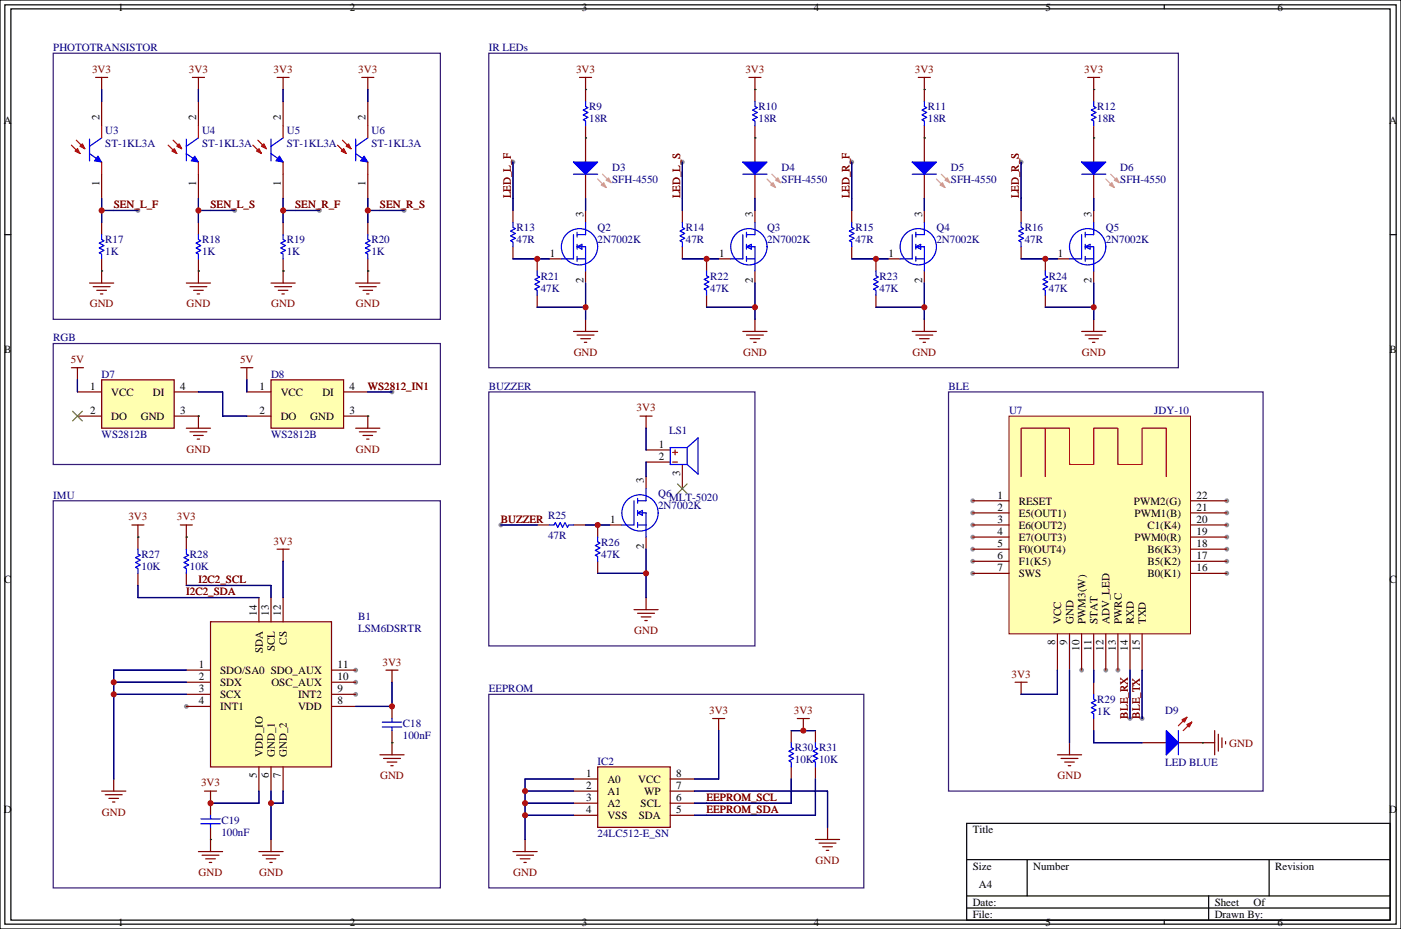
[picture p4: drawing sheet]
<svg xmlns="http://www.w3.org/2000/svg" width="294mm" height="195mm" viewBox="0 0 294 195" stroke-linecap="round" stroke-linejoin="round" font-family="sans-serif">
<path d="M0 0h294.1v195.1h-294.1z" fill="#fff" stroke="#000" stroke-width=".25"/>
<g fill="#999">
<circle cx="39.1" cy="148.3" r=".51"/>
<circle cx="74.7" cy="140.7" r=".51"/>
<circle cx="74.7" cy="143.3" r=".51"/>
<circle cx="74.7" cy="145.8" r=".51"/>
<circle cx="204.2" cy="105.2" r=".51"/>
<circle cx="204.2" cy="107.7" r=".51"/>
<circle cx="204.2" cy="110.2" r=".51"/>
<circle cx="204.2" cy="112.8" r=".51"/>
<circle cx="204.2" cy="115.3" r=".51"/>
<circle cx="204.2" cy="117.9" r=".51"/>
<circle cx="204.2" cy="120.4" r=".51"/>
<circle cx="227.1" cy="140.7" r=".51"/>
<circle cx="232.2" cy="140.7" r=".51"/>
<circle cx="234.7" cy="140.7" r=".51"/>
<circle cx="257.6" cy="120.4" r=".51"/>
<circle cx="257.6" cy="117.9" r=".51"/>
<circle cx="257.6" cy="115.3" r=".51"/>
<circle cx="257.6" cy="112.8" r=".51"/>
<circle cx="257.6" cy="110.2" r=".51"/>
<circle cx="257.6" cy="107.7" r=".51"/>
<circle cx="257.6" cy="105.2" r=".51"/>
<circle cx="237.2" cy="150.9" r=".51"/>
<circle cx="239.8" cy="150.9" r=".51"/>
<circle cx="82.3" cy="82.3" r=".51"/>
<circle cx="29" cy="44.2" r=".51"/>
<circle cx="49.3" cy="44.2" r=".51"/>
<circle cx="67.1" cy="44.2" r=".51"/>
<circle cx="84.8" cy="44.2" r=".51"/>
<circle cx="107.7" cy="34" r=".51"/>
<circle cx="143.3" cy="34" r=".51"/>
<circle cx="178.8" cy="34" r=".51"/>
<circle cx="214.4" cy="34" r=".51"/>
<circle cx="105.2" cy="110.2" r=".51"/>
</g>
<g fill="none" stroke="#800000" stroke-width=".25">
<path d="M15 77.2h2.5M16.3 77.2v2.6M50.5 77.2h2.6M51.8 77.2v2.6M39.1 89.9h5.1M39.9 90.7h3.5M40.6 91.4h2.1M41.4 92.2h.5M41.7 87.4v2.5M74.7 89.9h5.1M75.4 90.7h3.6M76.2 91.4h2"/>
<path d="M77 92.2h.5M77.2 87.4v2.5M27.7 110.2h2.5M29 110.2v2.6M37.8 110.2h2.6M39.1 110.2v2.6M58.2 115.3h2.5M59.4 115.3v2.6M79.8 158.5h5M80.5 159.3h3.6M81 140.7h2.6M82.3 140.7v2.6"/>
<path d="M82.3 156v2.5M149.6 150.9h2.5M150.9 150.9v2.5M167.4 150.9h2.5M168.7 150.9v2.5M213.1 143.3h2.5M214.4 143.3v2.5M222 158.5h5.1M222.8 159.3h3.5M224.5 156v2.5M252.5 156h2.5M255 153.4v5.1"/>
<path d="M255.8 154.2v3.5M256.5 154.9v2.1M257.3 155.7v.5M21.3 166.1h5.1M22.1 166.9h3.6M22.9 167.6h2M23.6 168.4h.5M23.9 163.6v2.5M41.7 178.8h5M42.4 179.6h3.6M42.9 166.1h2.6M44.2 166.1v2.6"/>
<path d="M44.2 176.3v2.5M54.4 178.8h5M55.1 179.6h3.6M56.9 176.3v2.5M81.3 160h2M82 160.8h.5M107.7 178.8h5.1M108.5 179.6h3.5M110.2 176.3v2.5M171.2 176.3h5.1M172 177h3.5M172.7 177.8h2.1"/>
<path d="M173.5 178.6h.5M173.7 173.7v2.6M223.5 160h2.1M224.3 160.8h.5M43.2 180.3h2M43.9 181.1h.5M55.9 180.3h2M56.6 181.1h.5M109.2 180.3h2.1M110 181.1h.5"/>
</g>
<g fill="none" stroke="#870000" stroke-width=".25">
<path d="M16.3 79.8h.1M51.8 79.8h.1M41.7 87.4h.1M77.2 87.4h.1M29 112.8h.1M39.1 112.8h.1M59.4 117.9h.1M82.3 156h.1M82.3 143.3h.1M150.9 153.4h.1M168.7 153.4h.1M214.4 145.8h.1"/>
<path d="M224.5 156h.1M252.5 156h.1M23.9 163.6h.1M44.2 176.3h.1M44.2 168.7h.1M56.9 176.3h.1M110.2 176.3h.1M173.7 173.7h.1"/>
</g>
<path d="M56.9 79.8h15.2v10.1h-15.2z" fill="#ffffb0" stroke="#800000" stroke-width=".25"/>
<path d="M51.8 82.3h5.1M51.8 87.4h5.1M72.1 82.3h5.1M72.1 87.4h5.1" fill="none" stroke="#870000" stroke-width=".25"/>
<path d="M21.3 79.8h15.3v10.1h-15.3z" fill="#ffffb0" stroke="#800000" stroke-width=".25"/>
<path d="M16.3 82.3h5M16.3 87.4h5M36.6 82.3h5.1M36.6 87.4h5.1" fill="none" stroke="#870000" stroke-width=".25"/>
<path d="M15.2 86.4l2.1 2M17.3 86.4l-2.1 2" fill="none" stroke="#3c3" stroke-width=".25"/>
<path d="M125.5 161h15.2v12.7h-15.2z" fill="#ffffb0" stroke="#800000" stroke-width=".25"/>
<path d="M120.4 163.6h5.1M120.4 166.1h5.1M120.4 168.7h5.1M120.4 171.2h5.1M140.7 163.6h5.1M140.7 166.1h5.1M140.7 168.7h5.1M140.7 171.2h5.1" fill="none" stroke="#870000" stroke-width=".25"/>
<path d="M44.2 130.6h25.4v30.4h-25.4z" fill="#ffffb0" stroke="#800000" stroke-width=".25"/>
<g fill="none" stroke="#870000" stroke-width=".25">
<path d="M21.3 18.8h.1M41.7 18.8h.1M59.4 18.8h.1M77.2 18.8h.1M122.9 18.8h.1M122.9 18.8v2.5M158.5 18.8h.1M158.5 18.8v2.5M194.1 18.8h.1M194.1 18.8v2.5M229.6 18.8v2.5M229.6 18.8h.1"/>
<path d="M21.3 21.3v5.1M21.3 36.6v5.1M41.7 21.3v5.1M41.7 36.6v5.1M59.4 21.3v5.1M59.4 36.6v5.1M77.2 21.3v5.1M77.2 36.6v5.1M122.9 26.4v7.6M122.9 36.6v5.1M158.5 26.4v7.6M158.5 36.6v5.1"/>
<path d="M194.1 26.4v7.6M194.1 36.6v5.1M229.6 26.4v7.6M229.6 36.6v5.1M21.3 46.7v2.6M21.3 54.4v2.5M41.7 56.9h.1M41.7 46.7v2.6M41.7 54.4v2.5M59.4 56.9h.1M59.4 46.7v2.6M59.4 54.4v2.5"/>
<path d="M77.2 56.9h.1M77.2 46.7v2.6M77.2 54.4v2.5M107.7 44.2v2.5M107.7 51.8v2.6M112.8 54.4v2.5M115.3 54.4h2.6M122.9 44.2v2.5M122.9 56.9v2.5M143.3 44.2v2.5M143.3 51.8v2.6M148.3 54.4v2.5"/>
<path d="M150.9 54.4h2.5M158.5 44.2v2.5M158.5 56.9v2.5M178.8 44.2v2.5M178.8 51.8v2.6M183.9 54.4v2.5M186.4 54.4h2.6M194.1 44.2v2.5M194.1 56.9v2.5M214.4 44.2v2.5M214.4 51.8v2.6M219.5 54.4v2.5"/>
<path d="M222 54.4h2.5M229.6 44.2v2.5M229.6 56.9v2.5M112.8 62v2.5M122.9 67.1h.1M148.3 62v2.5M158.5 67.1h.1M183.9 62v2.5M194.1 67.1h.1M219.5 62v2.5M229.6 67.1h.1M135.6 89.9h.1"/>
<path d="M29 112.8v2.5M39.1 112.8v2.5M112.8 110.2h2.5M120.4 110.2h2.5M125.5 110.2v2.6M125.5 117.9v2.5M128 110.2h2.6M135.6 100.1v2.5M135.6 112.8v2.5M29 120.4v2.5M39.1 120.4v2.5M54.4 125.5v5.1"/>
<path d="M56.9 125.5v5.1M59.4 125.5v5.1M135.6 125.5h.1M39.1 140.7h5.1M39.1 143.3h5.1M39.1 145.8h5.1M39.1 148.3h5.1M69.6 140.7h5.1M69.6 143.3h5.1M69.6 145.8h5.1M69.6 148.3h5.1M82.3 148.3v2.6"/>
<path d="M82.3 153.4v2.6M166.1 153.4v2.6M171.2 153.4v2.6M229.6 143.3v2.5M229.6 150.9v2.5M239.8 156h5.1M247.4 156h5.1M44.2 168.7v2.5M44.2 173.7v2.6M54.4 161v5.1M56.9 161v5.1M59.4 161v5.1"/>
<path d="M166.1 161v2.6M171.2 161v2.6"/>
</g>
<g fill="none" stroke="#00f" stroke-width=".25">
<path d="M18.8 32.3l2.5 1.7M18.8 29.2v4.6M21.3 29l-2.5 1.7M39.1 32.3l2.6 1.7M39.1 29.2v4.6M41.7 29l-2.6 1.7M56.9 32.3l2.5 1.7M56.9 29.2v4.6M59.4 29l-2.5 1.7M74.7 32.3l2.5 1.7M74.7 29.2v4.6M77.2 29l-2.5 1.7"/>
<path d="M120.4 36.6h5.1M122.9 21.3v1.1l.5 .2-1 .5 1 .5-1 .5 1 .5-1 .5 .5 .3v1M156 36.6h5M158.5 21.3v1.1l.5 .2-1 .5 1 .5-1 .5 1 .5-1 .5 .5 .3v1M191.5 36.6h5.1M194.1 21.3v1.1l.5 .2-1.1 .5 1.1 .5-1.1 .5 1.1 .5-1.1 .5 .6 .3v1M227.1 36.6h5.1M229.6 21.3v1.1l.5 .2-1 .5 1 .5-1 .5 1 .5-1 .5 .5 .3v1M21.3 49.3v1l.5 .2-1 .6 1 .5-1 .5 1 .5-1 .5 .5 .2v1.1M41.7 49.3v1l.5 .2-1.1 .6 1.1 .5-1.1 .5 1.1 .5-1.1 .5 .6 .2v1.1M59.4 49.3v1l.5 .2-1 .6 1 .5-1 .5 1 .5-1 .5 .5 .2v1.1M77.2 49.3v1l.5 .2-1 .6 1 .5-1 .5 1 .5-1 .5 .5 .2v1.1"/>
<path d="M107.7 46.7v1.1l.5 .2-1 .5 1 .5-1 .5 1 .5-1 .5 .5 .3v1M112.8 56.9v1l.5 .3-1 .5 1 .5-1 .5 1 .5-1 .5 .5 .3v1M120.4 49.3v5.1h-2.5M121.2 51.8h1.7v5.1M121.2 54.4h1.7M121.2 48.8v1M121.2 51.3v1M121.2 53.8v1.1M121.2 51.8l1-.5v1zM122.9 46.7v2.6h-1.7M143.3 46.7v1.1l.5 .2-1.1 .5 1.1 .5-1.1 .5 1.1 .5-1.1 .5 .6 .3v1M148.3 56.9v1l.5 .3-1 .5 1 .5-1 .5 1 .5-1 .5 .5 .3v1"/>
<path d="M156 49.3v5.1h-2.6M156.7 54.4h1.8M156.7 51.8h1.8v5.1M156.7 48.8v1M156.7 51.3v1M156.7 53.8v1.1M156.7 51.8l1-.5v1zM158.5 46.7v2.6h-1.8M178.8 46.7v1.1l.5 .2-1 .5 1 .5-1 .5 1 .5-1 .5 .5 .3v1M183.9 56.9v1l.5 .3-1 .5 1 .5-1 .5 1 .5-1 .5 .5 .3v1M191.5 49.3v5.1h-2.5M192.3 54.4h1.8"/>
<path d="M192.3 51.8h1.8v5.1M192.3 48.8v1M192.3 51.3v1M192.3 53.8v1.1M192.3 51.8l1-.5v1zM194.1 46.7v2.6h-1.8M214.4 46.7v1.1l.5 .2-1 .5 1 .5-1 .5 1 .5-1 .5 .5 .3v1M219.5 56.9v1l.5 .3-1.1 .5 1.1 .5-1.1 .5 1.1 .5-1.1 .5 .6 .3v1M227.1 49.3v5.1h-2.6M227.8 54.4h1.8M227.8 51.8h1.8v5.1M227.8 48.8v1"/>
<path d="M227.8 51.3v1M227.8 53.8v1.1M227.8 51.8l1.1-.5v1zM229.6 46.7v2.6h-1.8M29 115.3v1l.5 .3-1.1 .5 1.1 .5-1.1 .5 1.1 .5-1.1 .5 .6 .3v1M39.1 115.3v1l.5 .3-1 .5 1 .5-1 .5 1 .5-1 .5 .5 .3v1M115.3 110.2h1l.3-.5 .5 1 .5-1 .5 1 .5-1 .5 1 .3-.5h1M125.5 112.8v1l.5 .2-1 .6 1 .5-1 .5 1 .5-1 .5 .5 .2v1.1M133.1 105.2v5h-2.5M133.9 107.7h1.7v5.1M133.9 110.2h1.7M133.9 104.6v1.1"/>
<path d="M133.9 107.2v1M133.9 109.7v1M133.9 107.7l1-.5v1zM135.6 102.6v2.6h-1.7M80.3 151.6h4M80.3 152.7h4M82.3 150.9v.7M82.3 152.7v.7M166.1 156v1l.5 .2-1 .5 1 .5-1 .6 1 .5-1 .5 .5 .2v1M171.2 156v1l.5 .2-1 .5 1 .5-1 .6 1 .5-1 .5 .5 .2v1M229.6 145.8v1l.5 .3-1 .5 1 .5-1 .5 1 .5-1 .5 .5 .3v1M247.4 153.4v5.1"/>
<path d="M42.2 172h4M42.2 173h4M44.2 171.2v.8M44.2 173v.7"/>
<circle cx="121.7" cy="51.8" r="3.8"/>
<circle cx="157.2" cy="51.8" r="3.8"/>
<circle cx="192.8" cy="51.8" r="3.8"/>
<circle cx="228.3" cy="51.8" r="3.8"/>
<circle cx="134.4" cy="107.7" r="3.8"/>
</g>
<g fill="#00f" stroke="#00f" stroke-width=".21">
<path d="M20.6 32.8l.7 1.2-1.5-.2z"/>
<path d="M40.9 32.8l.8 1.2-1.6-.2z"/>
<path d="M58.7 32.8l.7 1.2-1.5-.2z"/>
<path d="M76.5 32.8l.7 1.2-1.5-.2z"/>
</g>
<path d="M21.3 26.4v2.6M21.3 34v2.6M41.7 26.4v2.6M41.7 34v2.6M59.4 26.4v2.6M59.4 34v2.6M77.2 26.4v2.6M77.2 34v2.6" fill="none" stroke="#a10000" stroke-width=".25"/>
<path d="M15 30.5l1.8 1.7M16 29.4l1.8 1.8M35.3 30.5l1.8 1.7M36.3 29.4l1.8 1.8M53.1 30.5l1.8 1.7M54.1 29.4l1.8 1.8M70.9 30.5l1.8 1.7M71.9 29.4l1.8 1.8M249.2 150.6l-1.8 1.8M250.2 151.6l-1.8 1.8" fill="none" stroke="#f00" stroke-width=".25"/>
<g fill="#f00" stroke="#f00" stroke-width=".25">
<path d="M15.8 31.7l.5-.5 .5 1z"/>
<path d="M17.3 30.2l.5 1-1-.5z"/>
<path d="M36.1 31.7l.5-.5 .5 1z"/>
<path d="M37.6 30.2l.5 1-1-.5z"/>
<path d="M53.9 31.7l.5-.5 .5 1z"/>
<path d="M54.9 30.7l.5-.5 .5 1z"/>
<path d="M71.7 31.7l.5-.5 .5 1z"/>
<path d="M73.2 30.2l.5 1-1-.5z"/>
<path d="M249.2 152.1l1-.5-.5 1.1z"/>
<path d="M248.2 151.1l1-.5-.5 1z"/>
</g>
<g fill="none" stroke="#800000" stroke-width=".25">
<path d="M20.1 16.3h2.5M21.3 16.3v2.5M40.4 16.3h2.5M41.7 16.3v2.5M58.2 16.3h2.5M59.4 16.3v2.5M75.9 16.3h2.6M77.2 16.3v2.5M121.7 16.3h2.5M122.9 16.3v2.5M157.2 16.3h2.6M158.5 16.3v2.5"/>
<path d="M192.8 16.3h2.5M194.1 16.3v2.5M228.3 16.3h2.6M229.6 16.3v2.5M18.8 59.4h5.1M21.3 56.9v2.5M39.1 59.4h5.1M41.7 56.9v2.5M56.9 59.4h5.1M59.4 56.9v2.5M74.7 59.4h5.1M77.2 56.9v2.5"/>
<path d="M19.6 60.2h3.5M20.3 61h2.1M21.1 61.7h.5M39.9 60.2h3.5M40.6 61h2.1M41.4 61.7h.5M57.7 60.2h3.5M58.4 61h2.1M59.2 61.7h.5M75.4 60.2h3.6M76.2 61h2M77 61.7h.5"/>
<path d="M120.4 69.6h5.1M121.2 70.4h3.5M121.9 71.1h2.1M122.7 71.9h.5M122.9 67.1v2.5M156 69.6h5M156.7 70.4h3.6M157.5 71.1h2M158.2 71.9h.5M158.5 67.1v2.5M191.5 69.6h5.1M192.3 70.4h3.5"/>
<path d="M193 71.1h2.1M193.8 71.9h.5M194.1 67.1v2.5M227.1 69.6h5.1M227.8 70.4h3.6M228.6 71.1h2M229.4 71.9h.5M229.6 67.1v2.5M134.4 87.4h2.5M135.6 87.4v2.5M133.1 128h5.1M133.9 128.8h3.5"/>
<path d="M134.6 129.5h2.1M135.4 130.3h.5M135.6 125.5v2.5"/>
</g>
<g fill="#00f" stroke="#00f" stroke-width=".25">
<path d="M120.4 34h5.1l-2.6 2.6z"/>
<path d="M156 34h5l-2.5 2.6z"/>
<path d="M191.5 34h5.1l-2.5 2.6z"/>
<path d="M227.1 34h5.1l-2.6 2.6z"/>
<path d="M244.9 153.4l2.5 2.6-2.5 2.5z"/>
</g>
<path d="M125.5 37.6l1.8 1.8M126.5 36.6l1.8 1.8M161 37.6l1.8 1.8M162.1 36.6l1.7 1.8M196.6 37.6l1.8 1.8M197.6 36.6l1.8 1.8M232.2 37.6l1.7 1.8M233.2 36.6l1.7 1.8" fill="none" stroke="#eb9999" stroke-width=".25"/>
<g fill="#eb9999" stroke="#eb9999" stroke-width=".25">
<path d="M126.2 38.9l.5-.5 .6 1z"/>
<path d="M127.3 37.8l.5-.5 .5 1.1z"/>
<path d="M162.3 38.4l.5 1-1-.5z"/>
<path d="M162.8 37.8l.5-.5 .5 1.1z"/>
<path d="M197.4 38.9l.5-.5 .5 1z"/>
<path d="M198.4 37.8l.5-.5 .5 1.1z"/>
<path d="M232.9 38.9l.5-.5 .5 1z"/>
<path d="M233.9 37.8l.5-.5 .5 1.1z"/>
</g>
<path d="M11.2 11.2h81.3v55.9h-81.3zM102.6 11.2h144.8v66h-144.8zM11.2 72.1h81.3v25.4h-81.3zM102.6 82.3h55.9v53.3h-55.9zM199.1 82.3h66.1v83.8h-66.1zM11.2 105.2h81.3v81.2h-81.3zM102.6 145.8h78.8v40.6h-78.8z" fill="none" stroke="#361c75" stroke-width=".25"/>
<path d="M211.8 87.4h38.1v45.7h-38.1z" fill="#ffffb0" stroke="#800000" stroke-width=".21"/>
<g fill="none" stroke="#870000" stroke-width=".25">
<path d="M135.6 94.5h5.1M135.6 97h5.1M143.3 97.5v5.1M204.2 105.2h7.6M204.2 107.7h7.6M204.2 110.2h7.6M204.2 112.8h7.6M204.2 115.3h7.6M204.2 117.9h7.6M249.9 105.2h7.7M249.9 107.7h7.7M249.9 110.2h7.7"/>
<path d="M249.9 112.8h7.7M249.9 115.3h7.7M249.9 117.9h7.7M204.2 120.4h7.6M222 133.1v7.6M224.5 133.1v7.6M227.1 133.1v7.6M229.6 133.1v7.6M232.2 133.1v7.6M234.7 133.1v7.6M237.2 133.1v7.6M239.8 133.1v7.6"/>
<path d="M249.9 120.4h7.7"/>
</g>
<path d="M141.2 95h1M141.2 97h1M141.7 94.5v1M219.5 89.9v10.2M214.4 100.1v-10.2h10.1v7.6h5.1v-7.6h5.1v7.6h5.1v-7.6h5.1v10.2" fill="none" stroke="#a10000" stroke-width=".25"/>
<path d="M142.2 101.6l2.1 2M144.3 101.6l-2.1 2" fill="none" stroke="#3c3" stroke-width=".25"/>
<path d="M144.3 94l2.3-2.1v7.7l-2.3-2.1M144.3 94v3.5M144.3 94h-3.6v3.5h3.6" fill="none" stroke="#00f" stroke-width=".25"/>
<g fill="none" stroke="#000" stroke-width=".25">
<path d="M1 1h292.1v193.1h-292.1zM2.3 1.9h289.5v191.3h-289.5zM244.4 1v.9M1 49.3h1.3M291.8 49.3h1.3M202.9 172.9h88.9v20.3h-88.9zM202.9 190.7h88.9M202.9 188.1h88.9M202.9 180.5h88.9M215.6 180.5v7.6M244.4 193.2v.9M253.7 188.1v5.1"/>
<path d="M266.4 180.5v7.6"/>
</g>
<g fill="none" stroke="#000080" stroke-width=".25">
<path d="M21.3 18.8v2.5M41.7 18.8v2.5M59.4 18.8v2.5M77.2 18.8v2.5M107.7 34v10.2M143.3 34v10.2M178.8 34v10.2M214.4 34v10.2M21.3 41.7v5M21.3 44.2h7.7M41.7 41.7v5M41.7 44.2h7.6"/>
<path d="M59.4 41.7v5M59.4 44.2h7.7M77.2 41.7v5M77.2 44.2h7.6M107.7 54.4h7.6M122.9 41.7v2.5M122.9 59.4v7.7M143.3 54.4h7.6M158.5 41.7v2.5M158.5 59.4v7.7M178.8 54.4h7.6M194.1 41.7v2.5"/>
<path d="M194.1 59.4v7.7M214.4 54.4h7.6M229.6 41.7v2.5M229.6 59.4v7.7M16.3 79.8v2.5M51.8 79.8v2.5M112.8 64.5h10.1M148.3 64.5h10.2M183.9 64.5h10.2M219.5 64.5h10.1M41.7 82.3h5v5.1h5.1M77.2 82.3h5.1"/>
<path d="M135.6 89.9v4.6M135.6 97v3.1M59.4 117.9v7.6M105.2 110.2h7.6M122.9 110.2h5.1M135.6 115.3v10.2M29 122.9v2.6h25.4M39.1 122.9h17.8v2.6M125.5 120.4h10.1M23.9 145.8h15.2M23.9 143.3h15.2M39.1 140.7h-15.2v22.9"/>
<path d="M82.3 143.3v5h-7.6M150.9 153.4v10.2h-5.1M166.1 153.4h5.1M222 140.7v5.1h-7.6M224.5 140.7v15.3M229.6 140.7v2.6M229.6 153.4v2.6h10.2M237.2 140.7v10.2M239.8 140.7v10.2M54.4 166.1v2.6h-10.2M56.9 166.1v10.2M59.4 166.1v2.6h-2.5"/>
<path d="M110.2 168.7h10.2M110.2 166.1h10.2M110.2 171.2h10.2M120.4 163.6h-10.2v12.7M145.8 166.1h27.9v7.6M166.1 163.6v5.1h-20.3M171.2 163.6v7.6h-25.4"/>
</g>
<g fill="none" stroke="#008700" stroke-width=".25">
<path d="M122.9 18.8h.1M158.5 18.8h.1M194.1 18.8h.1M229.6 18.8h.1M122.9 29h.1M158.5 29h.1M194.1 29h.1M229.6 29h.1M21.3 56.9h.1M41.7 56.9h.1M59.4 56.9h.1M77.2 56.9h.1"/>
<path d="M41.7 87.4h.1M77.2 87.4h.1M29 112.8h.1M39.1 112.8h.1M82.3 156h.1M252.5 156h.1M44.2 176.3h.1"/>
</g>
<g fill="#c00">
<circle cx="23.9" cy="143.3" r=".63"/>
<circle cx="23.9" cy="145.8" r=".63"/>
<circle cx="44.2" cy="168.7" r=".63"/>
<circle cx="82.3" cy="148.3" r=".63"/>
<circle cx="56.9" cy="168.7" r=".63"/>
<circle cx="168.7" cy="153.4" r=".63"/>
<circle cx="110.2" cy="171.2" r=".63"/>
<circle cx="110.2" cy="168.7" r=".63"/>
<circle cx="110.2" cy="166.1" r=".63"/>
<circle cx="21.3" cy="44.2" r=".63"/>
<circle cx="41.7" cy="44.2" r=".63"/>
<circle cx="59.4" cy="44.2" r=".63"/>
<circle cx="77.2" cy="44.2" r=".63"/>
<circle cx="122.9" cy="64.5" r=".63"/>
<circle cx="112.8" cy="54.4" r=".63"/>
<circle cx="158.5" cy="64.5" r=".63"/>
<circle cx="148.3" cy="54.4" r=".63"/>
<circle cx="194.1" cy="64.5" r=".63"/>
<circle cx="183.9" cy="54.4" r=".63"/>
<circle cx="229.6" cy="64.5" r=".63"/>
<circle cx="219.5" cy="54.4" r=".63"/>
<circle cx="135.6" cy="120.4" r=".63"/>
<circle cx="125.5" cy="110.2" r=".63"/>
</g>
<g font-size="2.3">
<text x="24.8" y="2.2">1</text>
<text x="73.5" y="2.2">2</text>
<text x="122.1" y="2.2">3</text>
<text x="170.8" y="2.2">4</text>
<text x="219.5" y="2.2">5</text>
<text x="268.2" y="2.2">6</text>
<text x=".8" y="26">A</text>
<text x="20.9" y="25.1" transform="rotate(-90 20.9 25.1)">2</text>
<text x="41.2" y="25.1" transform="rotate(-90 41.2 25.1)">2</text>
<text x="59" y="25.1" transform="rotate(-90 59 25.1)">2</text>
<text x="76.8" y="25.1" transform="rotate(-90 76.8 25.1)">2</text>
<text x="291.6" y="26">A</text>
<text x="20.9" y="39" transform="rotate(-90 20.9 39)">1</text>
<text x="41.2" y="39" transform="rotate(-90 41.2 39)">1</text>
<text x="59" y="39" transform="rotate(-90 59 39)">1</text>
<text x="76.8" y="39" transform="rotate(-90 76.8 39)">1</text>
<text x="122.5" y="45.5" transform="rotate(-90 122.5 45.5)">3</text>
<text x="158" y="45.5" transform="rotate(-90 158 45.5)">3</text>
<text x="193.6" y="45.5" transform="rotate(-90 193.6 45.5)">3</text>
<text x="229.2" y="45.5" transform="rotate(-90 229.2 45.5)">3</text>
<text x="115.4" y="53.9">1</text>
<text x="151" y="53.9">1</text>
<text x="186.6" y="53.9">1</text>
<text x="222.1" y="53.9">1</text>
<text x="122.5" y="59.3" transform="rotate(-90 122.5 59.3)">2</text>
<text x="158" y="59.3" transform="rotate(-90 158 59.3)">2</text>
<text x="193.6" y="59.3" transform="rotate(-90 193.6 59.3)">2</text>
<text x="229.2" y="59.3" transform="rotate(-90 229.2 59.3)">2</text>
<text x=".9" y="74.2">B</text>
<text x="291.7" y="74.2">B</text>
<text x="18.9" y="81.8">1</text>
<text x="23.4" y="83.1">VCC</text>
<text x="32.1" y="83.1">DI</text>
<text x="37.8" y="81.8">4</text>
<text x="54.5" y="81.8">1</text>
<text x="58.9" y="83.1">VCC</text>
<text x="67.7" y="83.1">DI</text>
<text x="73.4" y="81.8">4</text>
<text x="18.9" y="86.9">2</text>
<text x="23.4" y="88.2">DO</text>
<text x="29.6" y="88.2">GND</text>
<text x="37.8" y="86.9">3</text>
<text x="54.5" y="86.9">2</text>
<text x="58.9" y="88.2">DO</text>
<text x="65.1" y="88.2">GND</text>
<text x="73.4" y="86.9">3</text>
<text x="138.3" y="94">1</text>
<text x="135.2" y="101.3" transform="rotate(-90 135.2 101.3)">3</text>
<text x="138.3" y="96.6">2</text>
<text x="142.8" y="100" transform="rotate(-90 142.8 100)">3</text>
<text x="209.4" y="104.7">1</text>
<text x="209.4" y="107.2">2</text>
<text x="213.9" y="106">RESET</text>
<text x="238.1" y="106">PWM2(G)</text>
<text x="251.2" y="107.2">21</text>
<text x="251.2" y="104.7">22</text>
<text x="128.1" y="109.8">1</text>
<text x="209.4" y="109.8">3</text>
<text x="209.4" y="112.3">4</text>
<text x="213.9" y="108.5">E5(OUT1)</text>
<text x="213.9" y="111">E6(OUT2)</text>
<text x="213.9" y="113.6">E7(OUT3)</text>
<text x="238.2" y="113.6">PWM0(R)</text>
<text x="238.2" y="108.5">PWM1(B)</text>
<text x="240.9" y="111">C1(K4)</text>
<text x="251.2" y="112.3">19</text>
<text x="251.2" y="109.8">20</text>
<text x="135.2" y="115.2" transform="rotate(-90 135.2 115.2)">2</text>
<text x="209.4" y="114.9">5</text>
<text x="209.4" y="117.4">6</text>
<text x="209.4" y="119.9">7</text>
<text x="213.9" y="116.1">F0(OUT4)</text>
<text x="213.9" y="118.7">F1(K5)</text>
<text x="240.9" y="118.7">B5(K2)</text>
<text x="240.9" y="116.1">B6(K3)</text>
<text x="251.2" y="119.9">16</text>
<text x="251.2" y="117.4">17</text>
<text x="251.2" y="114.9">18</text>
<text x=".9" y="122.5">C</text>
<text x="213.9" y="121.2">SWS</text>
<text x="240.9" y="121.2">B0(K1)</text>
<text x="291.7" y="122.5">C</text>
<text x="53.9" y="129.3" transform="rotate(-90 53.9 129.3)">14</text>
<text x="56.4" y="129.3" transform="rotate(-90 56.4 129.3)">13</text>
<text x="59" y="129.3" transform="rotate(-90 59 129.3)">12</text>
<text x="222.8" y="131.1" transform="rotate(-90 222.8 131.1)">VCC</text>
<text x="225.3" y="131.1" transform="rotate(-90 225.3 131.1)">GND</text>
<text x="227.9" y="131.1" transform="rotate(-90 227.9 131.1)">PWM3(W)</text>
<text x="230.4" y="131.1" transform="rotate(-90 230.4 131.1)">STAT</text>
<text x="233" y="131.1" transform="rotate(-90 233 131.1)">ADV_LED</text>
<text x="235.5" y="131.1" transform="rotate(-90 235.5 131.1)">PWRC</text>
<text x="238" y="131.1" transform="rotate(-90 238 131.1)">RXD</text>
<text x="240.6" y="131.1" transform="rotate(-90 240.6 131.1)">TXD</text>
<text x="55.2" y="137.2" transform="rotate(-90 55.2 137.2)">SDA</text>
<text x="57.7" y="136.8" transform="rotate(-90 57.7 136.8)">SCL</text>
<text x="60.2" y="135.4" transform="rotate(-90 60.2 135.4)">CS</text>
<text x="221.5" y="135.5" transform="rotate(-90 221.5 135.5)">8</text>
<text x="224.1" y="135.5" transform="rotate(-90 224.1 135.5)">9</text>
<text x="226.6" y="136.7" transform="rotate(-90 226.6 136.7)">10</text>
<text x="229.2" y="136.7" transform="rotate(-90 229.2 136.7)">11</text>
<text x="231.7" y="136.7" transform="rotate(-90 231.7 136.7)">12</text>
<text x="234.2" y="136.7" transform="rotate(-90 234.2 136.7)">13</text>
<text x="236.8" y="136.7" transform="rotate(-90 236.8 136.7)">14</text>
<text x="239.3" y="136.7" transform="rotate(-90 239.3 136.7)">15</text>
<text x="41.8" y="140.3">1</text>
<text x="41.8" y="142.8">2</text>
<text x="46.2" y="141.5">SDO/SA0 SDO_AUX</text>
<text x="70.9" y="140.3">11</text>
<text x="70.9" y="142.8">10</text>
<text x="41.8" y="145.3">3</text>
<text x="41.8" y="147.9">4</text>
<text x="46.2" y="144.1">SDX</text>
<text x="46.2" y="146.6">SCX</text>
<text x="46.2" y="149.1">INT1</text>
<text x="57" y="144.1">OSC_AUX</text>
<text x="62.6" y="146.6">INT2</text>
<text x="62.6" y="149.1">VDD</text>
<text x="70.9" y="145.3">9</text>
<text x="70.9" y="147.9">8</text>
<text x="55.2" y="159" transform="rotate(-90 55.2 159)">VDD_IO</text>
<text x="57.7" y="159" transform="rotate(-90 57.7 159)">GND_1</text>
<text x="60.2" y="159" transform="rotate(-90 60.2 159)">GND_2</text>
<text x="53.9" y="163.5" transform="rotate(-90 53.9 163.5)">5</text>
<text x="56.4" y="163.5" transform="rotate(-90 56.4 163.5)">6</text>
<text x="59" y="163.5" transform="rotate(-90 59 163.5)">7</text>
<text x="123.1" y="163.1">1</text>
<text x="123.1" y="165.7">2</text>
<text x="127.5" y="164.4">A0</text>
<text x="127.5" y="166.9">A1</text>
<text x="134" y="164.4">VCC</text>
<text x="135.2" y="166.9">WP</text>
<text x="142" y="163.1">8</text>
<text x="142" y="165.7">7</text>
<text x=".8" y="170.7">D</text>
<text x="123.1" y="168.2">3</text>
<text x="123.1" y="170.7">4</text>
<text x="127.5" y="169.5">A2</text>
<text x="127.5" y="172">VSS</text>
<text x="134.1" y="172">SDA</text>
<text x="134.5" y="169.5">SCL</text>
<text x="142" y="168.2">6</text>
<text x="142" y="170.7">5</text>
<text x="291.6" y="170.7">D</text>
<text x="204.2" y="175">Title</text>
<text x="204.2" y="182.6">Size</text>
<text x="216.9" y="182.6">Number</text>
<text x="267.7" y="182.6">Revision</text>
<text x="204.2" y="190.2">Date:</text>
<text x="205.5" y="186.4">A4</text>
<text x="255" y="190.2">Sheet</text>
<text x="263.1" y="190.2">Of</text>
<text x="24.8" y="194.4">1</text>
<text x="73.5" y="194.4">2</text>
<text x="122.1" y="194.4">3</text>
<text x="170.8" y="194.4">4</text>
<text x="204.2" y="192.7">File:</text>
<text x="219.5" y="194.4">5</text>
<text x="255" y="192.7">Drawn By:</text>
<text x="268.2" y="194.4">6</text>
</g>
<g font-size="2.3" fill="#000080">
<text x="11.2" y="10.7">PHOTOTRANSISTOR</text>
<text x="102.6" y="10.7">IR LEDs</text>
<text x="123.7" y="23.2">R9</text>
<text x="159.3" y="23.2">R10</text>
<text x="194.8" y="23.2">R11</text>
<text x="230.4" y="23.2">R12</text>
<text x="22.1" y="28.2">U3</text>
<text x="42.4" y="28.2">U4</text>
<text x="60.2" y="28.2">U5</text>
<text x="78" y="28.2">U6</text>
<text x="123.7" y="25.7">18R</text>
<text x="159.3" y="25.7">18R</text>
<text x="194.8" y="25.7">18R</text>
<text x="230.4" y="25.7">18R</text>
<text x="22.1" y="30.8">ST-1KL3A</text>
<text x="42.4" y="30.8">ST-1KL3A</text>
<text x="60.2" y="30.8">ST-1KL3A</text>
<text x="78" y="30.8">ST-1KL3A</text>
<text x="128.5" y="35.9">D3</text>
<text x="164.1" y="35.9">D4</text>
<text x="199.6" y="35.9">D5</text>
<text x="235.2" y="35.9">D6</text>
<text x="128.5" y="38.4">SFH-4550</text>
<text x="164.1" y="38.4">SFH-4550</text>
<text x="199.6" y="38.4">SFH-4550</text>
<text x="235.2" y="38.4">SFH-4550</text>
<text x="22.1" y="51.1">R17</text>
<text x="22.1" y="53.6">1K</text>
<text x="42.4" y="51.1">R18</text>
<text x="42.4" y="53.6">1K</text>
<text x="60.2" y="51.1">R19</text>
<text x="60.2" y="53.6">1K</text>
<text x="78" y="51.1">R20</text>
<text x="78" y="53.6">1K</text>
<text x="108.5" y="48.6">R13</text>
<text x="108.5" y="51.1">47R</text>
<text x="125.5" y="48.6">Q2</text>
<text x="125.5" y="51.1">2N7002K</text>
<text x="144" y="48.6">R14</text>
<text x="144" y="51.1">47R</text>
<text x="161" y="48.6">Q3</text>
<text x="161" y="51.1">2N7002K</text>
<text x="179.6" y="48.6">R15</text>
<text x="179.6" y="51.1">47R</text>
<text x="196.6" y="48.6">Q4</text>
<text x="196.6" y="51.1">2N7002K</text>
<text x="215.1" y="48.6">R16</text>
<text x="215.1" y="51.1">47R</text>
<text x="232.2" y="48.6">Q5</text>
<text x="232.2" y="51.1">2N7002K</text>
<text x="113.5" y="58.7">R21</text>
<text x="149.1" y="58.7">R22</text>
<text x="184.7" y="58.7">R23</text>
<text x="220.2" y="58.7">R24</text>
<text x="113.5" y="61.3">47K</text>
<text x="149.1" y="61.3">47K</text>
<text x="184.7" y="61.3">47K</text>
<text x="220.2" y="61.3">47K</text>
<text x="11.2" y="71.7">RGB</text>
<text x="21.3" y="79.3">D7</text>
<text x="56.9" y="79.3">D8</text>
<text x="102.6" y="81.8">BUZZER</text>
<text x="199.1" y="81.8">BLE</text>
<text x="211.8" y="86.9">U7</text>
<text x="242.3" y="86.9">JDY-10</text>
<text x="21.3" y="92">WS2812B</text>
<text x="56.9" y="92">WS2812B</text>
<text x="140.5" y="91.2">LS1</text>
<text x="11.2" y="104.7">IMU</text>
<text x="138.2" y="104.4">Q6</text>
<text x="138.2" y="107">2N7002K</text>
<text x="140.5" y="105.2">MLT-5020</text>
<text x="115.1" y="109">R25</text>
<text x="115.1" y="113.1">47R</text>
<text x="29.7" y="117.1">R27</text>
<text x="29.7" y="119.7">10K</text>
<text x="39.9" y="117.1">R28</text>
<text x="39.9" y="119.7">10K</text>
<text x="126.2" y="114.6">R26</text>
<text x="126.2" y="117.1">47K</text>
<text x="75.2" y="130.1">B1</text>
<text x="75.2" y="132.6">LSM6DSRTR</text>
<text x="102.6" y="145.3">EEPROM</text>
<text x="230.4" y="147.6">R29</text>
<text x="244.6" y="149.9">D9</text>
<text x="84.6" y="152.7">C18</text>
<text x="84.6" y="155.2">100nF</text>
<text x="230.4" y="150.2">1K</text>
<text x="125.5" y="160.6">IC2</text>
<text x="166.9" y="157.8">R30 R31</text>
<text x="166.9" y="160.3">10K 10K</text>
<text x="244.6" y="160.8">LED BLUE</text>
<text x="46.5" y="173">C19</text>
<text x="46.5" y="175.6">100nF</text>
<text x="125.5" y="175.8">24LC512-E_SN</text>
</g>
<g font-size="2.3" fill="#800000">
<text x="19.3" y="15.3">3V3</text>
<text x="39.7" y="15.3">3V3</text>
<text x="57.4" y="15.3">3V3</text>
<text x="75.2" y="15.3">3V3</text>
<text x="120.9" y="15.3">3V3</text>
<text x="156.5" y="15.3">3V3</text>
<text x="192.1" y="15.3">3V3</text>
<text x="227.6" y="15.3">3V3</text>
<text x="107.2" y="41.7" transform="rotate(-90 107.2 41.7)">LED_L_F</text>
<text x="142.8" y="41.7" transform="rotate(-90 142.8 41.7)">LED_L_S</text>
<text x="178.4" y="41.7" transform="rotate(-90 178.4 41.7)">LED_R_F</text>
<text x="213.9" y="41.7" transform="rotate(-90 213.9 41.7)">LED_R_S</text>
<text x="23.9" y="43.7">SEN_L_F</text>
<text x="44.2" y="43.7">SEN_L_S</text>
<text x="62" y="43.7">SEN_R_F</text>
<text x="79.8" y="43.7">SEN_R_S</text>
<text x="18.8" y="64.6">GND</text>
<text x="39.2" y="64.6">GND</text>
<text x="56.9" y="64.6">GND</text>
<text x="74.7" y="64.6">GND</text>
<text x="14.8" y="76.2">5V</text>
<text x="50.4" y="76.2">5V</text>
<text x="120.4" y="74.7">GND</text>
<text x="156" y="74.7">GND</text>
<text x="191.6" y="74.7">GND</text>
<text x="227.1" y="74.7">GND</text>
<text x="77.2" y="81.8">WS2812_IN1</text>
<text x="133.6" y="86.4">3V3</text>
<text x="39.2" y="95">GND</text>
<text x="74.7" y="95">GND</text>
<text x="27" y="109.3">3V3</text>
<text x="37.1" y="109.3">3V3</text>
<text x="105.2" y="109.8">BUZZER</text>
<text x="57.4" y="114.3">3V3</text>
<text x="39.1" y="125">I2C2_SDA</text>
<text x="41.7" y="122.5">I2C2_SCL</text>
<text x="133.1" y="133.1">GND</text>
<text x="80.3" y="139.7">3V3</text>
<text x="212.4" y="142.3">3V3</text>
<text x="148.9" y="149.9">3V3</text>
<text x="166.7" y="149.9">3V3</text>
<text x="236.8" y="150.9" transform="rotate(-90 236.8 150.9)">BLE_RX</text>
<text x="239.3" y="150.9" transform="rotate(-90 239.3 150.9)">BLE_TX</text>
<text x="258.1" y="156.8">GND</text>
<text x="42.2" y="165.1">3V3</text>
<text x="79.8" y="163.6">GND</text>
<text x="222" y="163.6">GND</text>
<text x="21.4" y="171.2">GND</text>
<text x="148.3" y="168.2">EEPROM_SCL</text>
<text x="148.3" y="170.7">EEPROM_SDA</text>
<text x="41.7" y="183.9">GND</text>
<text x="54.4" y="183.9">GND</text>
<text x="107.7" y="183.9">GND</text>
<text x="171.2" y="181.4">GND</text>
</g>
</svg>
